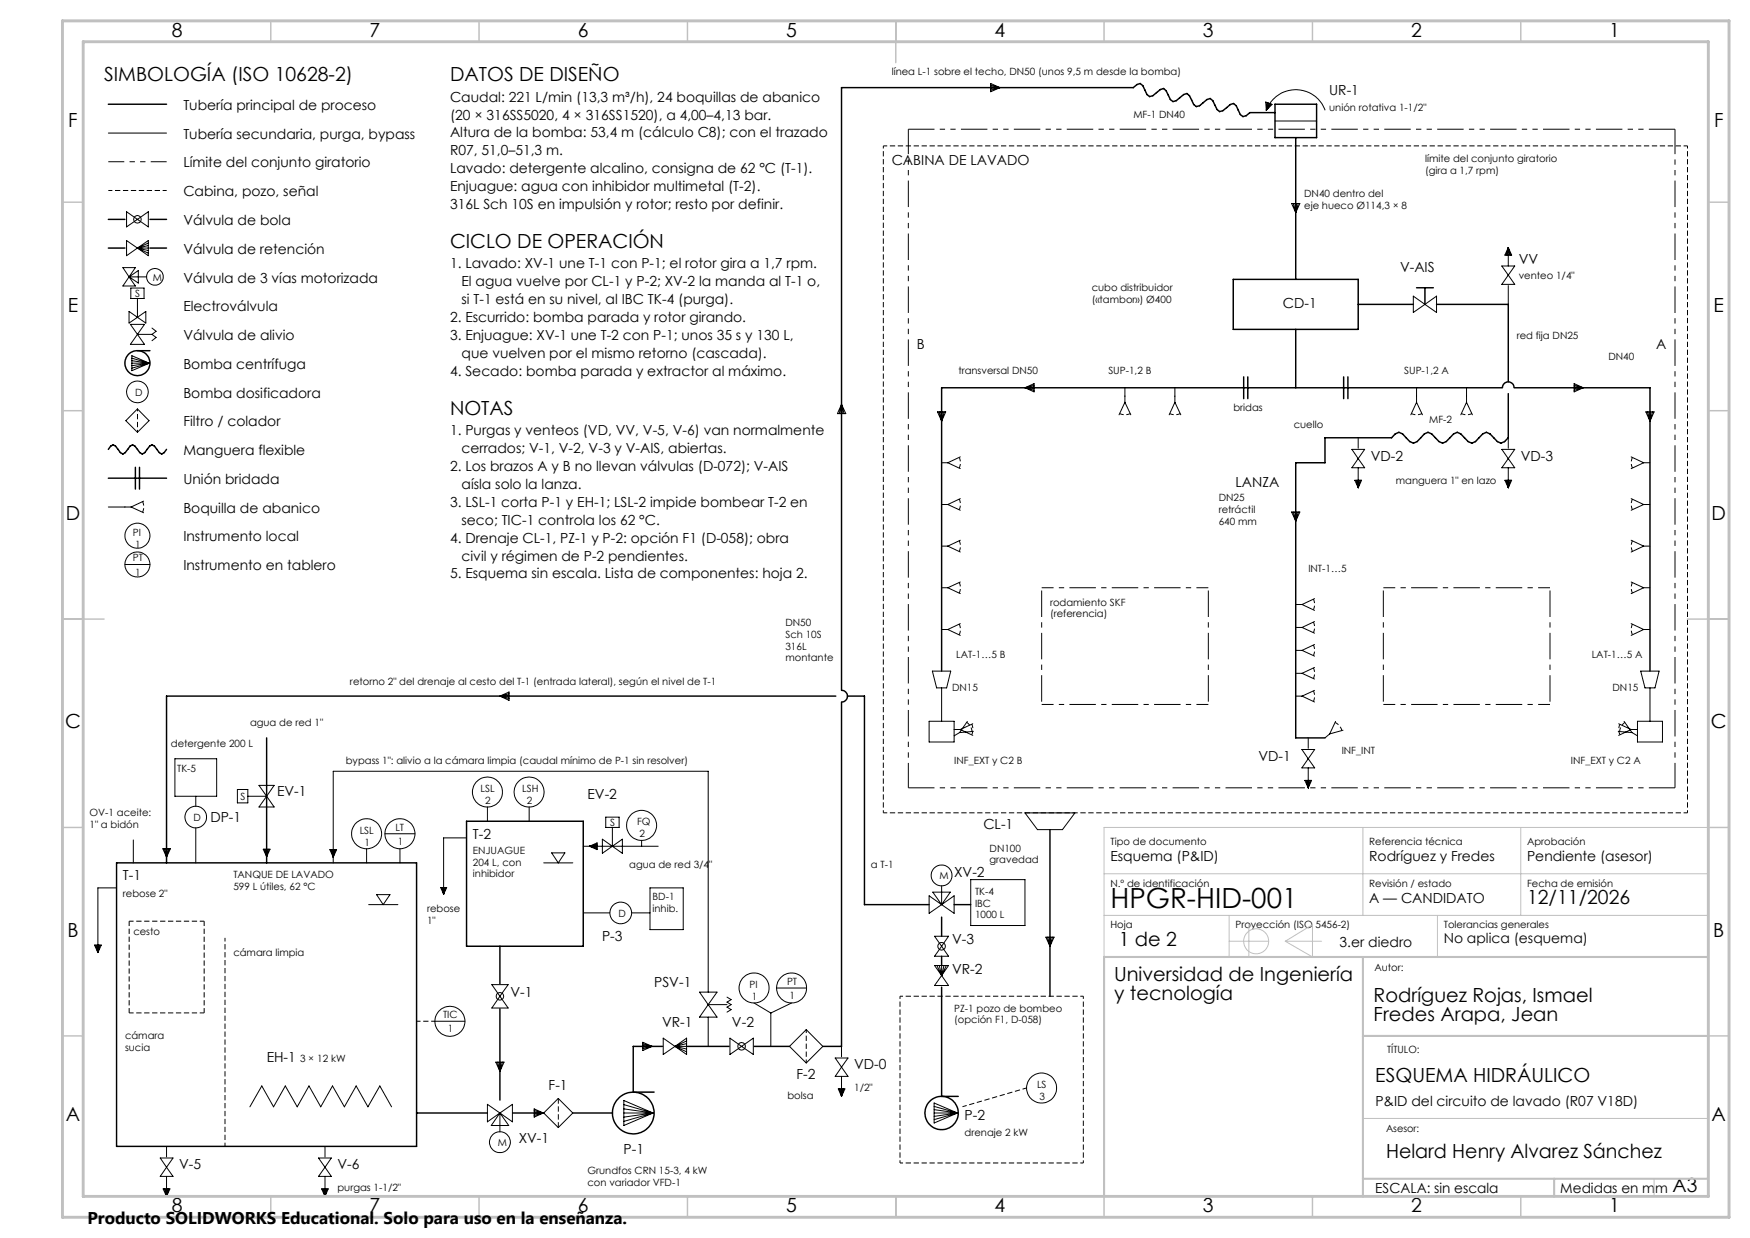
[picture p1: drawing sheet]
<svg xmlns="http://www.w3.org/2000/svg" width="420mm" height="297mm" viewBox="0 0 420 297" stroke-linecap="round" stroke-linejoin="round" font-family="sans-serif">
<g fill="none" stroke="#010000" stroke-width=".24">
<path d="M26 31.9h14M237.8 20l2.2 1-2.2 1zM237.8 20.4l2.2 .6M237.8 20.8l2.2 .2M240 21l-2.2 .2M240 21l-2.2 .6M303.8 24.5l1.5 .5-1.4 1.5zM303.9 26.5a7.5 7.5 0 0 1 7.1-5 7.5 7.5 0 0 1 7 5M304.1 24.6l-.2 1.9M304.4 24.7l-.5 1.8M304.7 24.8l-.8 1.7M305 24.9l-1.1 1.6"/>
<path d="M306 29h10M30.4 50.8l2.6 1.8-2.6 1.8zM30.4 57.7l2.6 1.8-2.6 1.8zM33 52.6l2.6-1.8v3.6zM33 59.5l2.6-1.8v3.6zM33 59.5h2.6M33 59.5l2.6 .6M33 59.5l2.6 1.2M35.6 58.3l-2.6 1.2M35.6 58.9l-2.6 .6M310 48.8h2l-1 2.2zM310.4 48.8l.6 2.2"/>
<path d="M310.8 48.8l.2 2.2M311.2 48.8l-.2 2.2M311.6 48.8l-.6 2.2M362 59.4l.8 1.8h-1.6zM362 59.4l-.5 1.8M362 59.4l-.2 1.8M362 59.4l.2 1.8M362 59.4l.5 1.8M29.5 64.2h3l-3 4.4h3zM31 66.4l2.2-1.5v3zM31 66.4h4.2M31 74.7l2 1.4-2 1.4z"/>
<path d="M31.3 77.8h3.4l-3.4 4.8h3.4zM31.4 69.1h3.2v2.5h-3.2zM33 76.1l2-1.4v2.8zM33 71.6v4.5M36.5 78.7l1 .8-1 .7M339.2 71l2.8 2-2.8 2zM342 73l2.8-2v4zM360.4 63.8h3.1l-1.5 2.2zM362 61v2.8M362 68.5v4.5M362 66l1.5 2.2h-3.1zM31.6 85.3l4.2 1.8-4.2 1.8z"/>
<path d="M31.6 85.9l4.2 1.2M31.6 86.5l4.2 .6M31.6 87.1h4.2M33 80.2h3.5M33 98.1l2.8 2.8-2.8 2.8-2.8-2.8zM35.8 87.1l-4.2 .6M35.8 87.1l-4.2 1.2M36.5 80.2l1 .8-1 .7M202 97l1 2.2h-2zM202 97l-.6 2.2M202 97l-.2 2.2M202 97l.2 2.2"/>
<path d="M202 97l.6 2.2M225 98.8h2l-1 2.2zM225.4 98.8l.6 2.2M225.8 98.8l.2 2.2M226.2 98.8l-.2 2.2M226.6 98.8l-.6 2.2M246 93l2.2-1v2zM246 93l2.2 .6M246 93l2.2 .2M248.2 92.8l-2.2 .2M248.2 92.4l-2.2 .6M270 93v3.5"/>
<path d="M270 96.5l1.4 3M270 96.5l-1.4 3M282 93v3.5M282 96.5l1.4 3M282 96.5l-1.4 3M340 93v3.5M340 96.5l1.4 3M340 96.5l-1.4 3M352 93v3.5M352 96.5l1.4 3M352 96.5l-1.4 3M377.8 92l2.2 1-2.2 1z"/>
<path d="M377.8 92.4l2.2 .6M377.8 92.8l2.2 .2M380 93l-2.2 .2M380 93l-2.2 .6M395 98.8h2l-1 2.2zM395.4 98.8l.6 2.2M395.8 98.8l.2 2.2M396.2 98.8l-.2 2.2M396.6 98.8l-.6 2.2M226 111h1.5M227.5 111l3 1.4M230.5 109.6l-3 1.4"/>
<path d="M230.5 119.6l-3 1.4M324.4 107.8h3.1l-1.5 2.2zM325.2 115.2h1.6l-.8 1.8zM325.5 115.2l.5 1.8M325.8 115.2l.2 1.8M326 110l1.5 2.2h-3.1zM326 105v2.5M326 112.2v3.3M326.1 115.2l-.1 1.8M326.5 115.2l-.5 1.8M360.4 107.8h3.1l-1.5 2.2zM361.2 115.2h1.6l-.8 1.8z"/>
<path d="M361.5 115.2l.5 1.8M361.8 115.2l.2 1.8M362 105v2.5M362 112.2v3.3M362 110l1.5 2.2h-3.1zM362.2 115.2l-.2 1.8M362.5 115.2l-.5 1.8M391.5 109.6l3 1.4M391.5 119.6l3 1.4M394.5 111h1.5M394.5 111l-3 1.4M26 121.6h5.5"/>
<path d="M30 135.4h6M31.5 121.6l3 1.4M34.5 120.2l-3 1.4M226 121h1.5M226 131h1.5M227.5 121l3 1.4M227.5 131l3 1.4M230.5 129.6l-3 1.4M230.5 139.6l-3 1.4M310 122.8h2l-1 2.2zM310.4 122.8l.6 2.2M310.8 122.8l.2 2.2"/>
<path d="M311.2 122.8l-.2 2.2M311.6 122.8l-.6 2.2M391.5 129.6l3 1.4M391.5 139.6l3 1.4M394.5 121h1.5M394.5 121l-3 1.4M394.5 131h1.5M394.5 131l-3 1.4M226 141h1.5M226 151h1.5M227.5 141l3 1.4M227.5 151l3 1.4"/>
<path d="M230.5 149.6l-3 1.4M311 145h1.5M311 150.5h1.5M311 156h1.5M312.5 145l3 1.4M312.5 150.5l3 1.4M312.5 156l3 1.4M315.5 143.6l-3 1.4M315.5 149.1l-3 1.4M315.5 154.6l-3 1.4M391.5 149.6l3 1.4M394.5 141h1.5"/>
<path d="M394.5 141l-3 1.4M394.5 151h1.5M394.5 151l-3 1.4M120 167l2.2-1v2zM120 167l2.2 .6M120 167l2.2 .2M122.2 166.8l-2.2 .2M122.2 166.4l-2.2 .6M223 173h6v5h-6zM223.8 161h4.4l-1 4h-2.4zM226 165v8M229 175h1.5"/>
<path d="M230.3 175.8l-1.3 .7M230.5 175l3 1.4M232.2 173.1l-1.9 2.7M233.5 173.6l-3 1.4M233.6 175.5l-3.3 .3M311 161.5h1.5M311 167h1.5M312.5 179.8h3l-1.5 2.2zM312.5 161.5l3 1.4M312.5 167l3 1.4M314 177v2.5M315.5 160.1l-3 1.4"/>
<path d="M315.5 165.6l-3 1.4M319.1 176.1l-1.1 .9M320.5 173.1l-1.4 3M322.3 175.2l-3.2 .9M388.4 175.5l3.3 .3M388.5 173.6l3 1.4M389.8 173.1l1.9 2.7M391.5 175h1.5M391.5 175l-3 1.4M391.7 175.8l1.3 .7M393 173h6v5h-6zM393.8 161h4.4l-1 4h-2.4z"/>
<path d="M396 165v8M42 182h10v9h-10zM47 191v2.4M47 198.6v8.4M57 189.4h2.5v3.2h-2.5zM59.5 191h4.5M62.2 188.4h3.6l-3.6 5.2h3.6zM117 193.6v3.4M127 193.6v3.4M145.4 196h3.2v2.5h-3.2zM147 198.5v4.5M246 195h12l-3 4h-6z"/>
<path d="M313.2 187.2h1.6l-.8 1.8zM313.5 187.2l.5 1.8M313.8 187.2l.2 1.8M314 184.2v3.3M314 182l1.5 2.2h-3zM314.1 187.2l-.1 1.8M314.5 187.2l-.5 1.8M28 213h-4.5v14M32 201.5v5.5M39.1 203.6h1.8l-.9 2zM39.4 203.6l.6 2M39.8 203.6l.2 2"/>
<path d="M40.1 203.6l-.1 2M40.5 203.6l-.5 2M63.2 203.7h1.6l-.8 1.8zM63.5 203.7l.5 1.8M63.8 203.7l.2 1.8M64.1 203.7l-.1 1.8M64.5 203.7l-.5 1.8M79.2 203.8h1.6l-.8 1.8zM79.5 203.8l.5 1.8M79.8 203.8l.2 1.8M80 207v-22h90v53M80.2 203.8l-.2 1.8"/>
<path d="M80.5 203.8l-.5 1.8M88 203.6v3.4M88.5 217h7M90.4 214.6h3.2l-1.6 2.4zM92.4 200h7.2M96 203.6v3.4M105.8 212.9h1.4l-.7 1.6zM106 212.9l.5 1.6M106.3 212.9l.2 1.6M106.6 212.9l-.1 1.6M106.9 212.9l-.4 1.6M112 201h-5.5v12"/>
<path d="M130.5 207h7M132.4 204.6h3.2l-1.6 2.4zM140 203h18M140 219h6.4M141.5 203l1.8-.8v1.6zM141.5 203l1.8 .5M141.5 203l1.8 .2M143.3 202.8l-1.8 .2M143.3 202.5l-1.8 .5M144.6 201.3v3.4l4.8-3.4v3.4zM151.6 219h4.4M154 201.6v1.4"/>
<path d="M156 213h8v10h-8zM223 214.9l3 2.1-3 2.1zM223.9 214h4.2l-2.1 3zM226 212.5v4.5M226 217l3-2.1v4.2zM233 211h13v11h-13zM22.7 226.7h1.6l-.8 1.8zM23 226.7l.5 1.8M23.3 226.7l.2 1.8M23.6 226.7l-.1 1.8M24 226.7l-.5 1.8M118 236.2h4l-2 2.8z"/>
<path d="M120 239l2 2.8h-4zM167.9 238h4.2l-2.1 3zM174.5 239.2l1 .6-1 .6 1 .6-1 .6 1 .6-1 .6M186.4 237h7.2M224.3 231.6h3.3l-1.6 2.4zM224.3 224.6h3.3l-1.6 2.4zM224.9 231.6l1.1 2.4M225.4 231.6l.6 2.4M226 231.6v2.4M226 234l1.6 2.4h-3.3zM226 227l1.6 2.4h-3.3zM226.6 231.6l-.6 2.4"/>
<path d="M227.1 231.6l-1.1 2.4M251 224.8h2l-1 2.2zM251.4 224.8l.6 2.2M251.8 224.8l.2 2.2M252.2 224.8l-.2 2.2M252.6 224.8l-.6 2.2M104.4 245h7.2M119 254.8h2l-1 2.2zM119.4 254.8l.6 2.2M119.8 254.8l.2 2.2M120.2 254.8l-.2 2.2M120.6 254.8l-.6 2.2"/>
<path d="M154.3 250l2.2 1-2.2 1zM154.3 250.4l2.2 .6M154.3 250.8l2.2 .2M156.5 251l-2.2 .2M156.5 251l-2.2 .6M159.2 249.1l2.8 1.9-2.8 2zM162 251l2.8-1.9v3.9zM162 251h2.8M162 251l2.8 .7M162 251l2.8 1.3M164.8 249.7l-2.8 1.3M164.8 250.4l-2.8 .6"/>
<path d="M170 244v7M170 241l2.1 3h-4.2zM170 241h4.5M175.2 249.1v3.9l5.6-3.9v3.9zM181 240.6l4 2.4M185 243v8M189.5 251l4-4 4 4-4 4zM190 240.6l-5 2.4M200.4 253.8h3.1l-1.5 2.2zM202 251v2.5M202 258.2v3.3M202 256l1.5 2.2h-3.1z"/>
<path d="M38.5 277.8h3l-1.5 2.2zM40 275v2.5M60 265.5l2.8-5 2.9 5 2.8-5 2.8 5 2.9-5 2.8 5 2.8-5 2.9 5 2.8-5 2.8 5 2.9-5 2.8 5M76.4 277.8h3.1l-1.5 2.2zM78 275v2.5M117 264.9l3 2.1-3 2.1zM120 267l3-2.1v4.2zM120 267l2.1 3h-4.2zM120 267v4.5M128.2 266l2.2 1-2.2 1zM128.2 266.4l2.2 .6M128.2 266.8l2.2 .2"/>
<path d="M130.4 267l-2.2 .2M130.4 267l-2.2 .6M134 263.5l3.5 3.5-3.5 3.5-3.5-3.5zM149.7 264l7 3-7 3zM149.7 265l7 2M149.7 266l7 1M149.7 267h7M156.7 267l-7 1M156.7 267l-7 2M201.2 261.2h1.6l-.8 1.8zM201.5 261.2l.5 1.8M201.8 261.2l.2 1.8"/>
<path d="M202.1 261.2l-.1 1.8M202.5 261.2l-.5 1.8M224.2 267h5.6M224.2 264.6l5.6 2.4-5.6 2.4zM224.2 265.4l5.6 1.6M224.2 266.2l5.6 .8M229.8 267l-5.6 .8M229.8 267l-5.6 1.6M39.2 285.2h1.6l-.8 1.8zM39.5 285.2l.5 1.8M39.8 285.2l.2 1.8M40 282.2v3.3"/>
<path d="M40 280l1.5 2.2h-3zM40.1 285.2l-.1 1.8M40.5 285.2l-.5 1.8M77.2 285.2h1.6l-.8 1.8zM77.5 285.2l.5 1.8M77.8 285.2l.2 1.8M78 280l1.5 2.2h-3.1zM78 282.2v3.3M78.1 285.2l-.1 1.8M78.5 285.2l-.5 1.8"/>
<circle cx="33" cy="52.6" r=".89"/>
<circle cx="37.2" cy="66.4" r="2"/>
<circle cx="33" cy="94" r="2.61"/>
<circle cx="33" cy="128.5" r="3"/>
<circle cx="33" cy="135.4" r="3"/>
<circle cx="47" cy="196" r="2.59"/>
<circle cx="117" cy="190" r="3.6"/>
<circle cx="127" cy="190" r="3.6"/>
<circle cx="154" cy="198" r="3.6"/>
<circle cx="88" cy="200" r="3.6"/>
<circle cx="96" cy="200" r="3.6"/>
<circle cx="149" cy="219" r="2.6"/>
<circle cx="226" cy="210" r="2.51"/>
<circle cx="120" cy="239" r=".91"/>
<circle cx="181" cy="237" r="3.6"/>
<circle cx="190" cy="237" r="3.6"/>
<circle cx="226" cy="227" r=".89"/>
<circle cx="108" cy="245" r="3.6"/>
<circle cx="178" cy="251" r=".92"/>
<circle cx="120" cy="274" r="2.51"/>
<circle cx="250" cy="261" r="3.6"/>
</g>
<g fill="none" stroke="#010000" stroke-width=".24" stroke-dasharray="1.3 .6" stroke-dashoffset=".3" stroke-linecap="butt">
<path d="M405 35h-193M26 45.7h14M268.7 99.2a3 3 0 0 0 2.6 0M280.7 99.2a3 3 0 0 0 2.6 0M338.7 99.2a3 3 0 0 0 2.6 0M350.7 99.2a3 3 0 0 0 2.6 0M230.2 112.3a3 3 0 0 0 0-2.6M391.8 109.7a3 3 0 0 0 0 2.6M391.8 119.7a3 3 0 0 0 0 2.6M34.2 122.9a3 3 0 0 0 0-2.6M230.2 122.3a3 3 0 0 0 0-2.6M230.2 132.3a3 3 0 0 0 0-2.6"/>
<path d="M391.8 129.7a3 3 0 0 0 0 2.6M391.8 139.7a3 3 0 0 0 0 2.6M230.2 142.3a3 3 0 0 0 0-2.6M230.2 152.3a3 3 0 0 0 0-2.6M315.2 146.3a3 3 0 0 0 0-2.6M315.2 151.8a3 3 0 0 0 0-2.6M315.2 157.3a3 3 0 0 0 0-2.6M391.8 149.7a3 3 0 0 0 0 2.6M233.2 176.3a3 3 0 0 0 0-2.6M233.3 175.5a3 3 0 0 0-1.3-2.2M315.2 162.8a3 3 0 0 0 0-2.6M315.2 168.3a3 3 0 0 0 0-2.6"/>
<path d="M322 175.3a3 3 0 0 0-1.6-2M388.8 173.7a3 3 0 0 0 0 2.6M390 173.3a3 3 0 0 0-1.3 2.2M212 195h193M100 245h4.4"/>
</g>
<g fill="none" stroke="#010000" stroke-width=".35">
<path d="M26 25h14M306 27h-6l-.9 .8-.8 .2-.6-.5-1-2.1-.6-.6-.8 .3-1.8 1.5-.8 .2-.6-.5-1-2.1-.7-.6-.7 .3-1.8 1.5-.8 .2-.6-.5-1-2.1-.6-.6-.8 .3-1.8 1.5-.8 .2-.6-.5-1-2.1-.6-.6-.8 .3-1.8 1.5-.8 .2-.6-.5-1-2.1-.7-.6-.7 .3-.9 .7h-70v144.6a1.39 1.39 0 0 1 1.4 1.4 1.39 1.39 0 0 1-1.4 1.4v82.6h-4.5M306 25h10v8h-10zM311 33v34M26 52.6h4M26 59.5h4M36 52.6h4M36 59.5h4M296 67h30v12h-30zM311 79v14M326 73h13.2M340 69h4"/>
<path d="M342 69v4M344.8 73h17.2v18.6M33 84.1h3M298.5 90.4v5.2M299.5 90.4v5.2M322.5 90.4v5.2M323.5 90.4v5.2M362 94.4v10.6l-.9 .9-.9 .4-.8-.4-1.8-1.8-.9-.4-.9 .4-1.7 1.8-.9 .4-.8-.4-1.8-1.8-.9-.4-.8 .4-1.8 1.8-.9 .4-.8-.4-1.8-1.8-.9-.4-.9 .4-1.7 1.8-.9 .4-.9-.4-1.7-1.8-.9-.4-.8 .4-.9 .9h-16v6h-7v66h7M26 107.8l.6-.8 .6-.3 .5 .3 1.2 1.6 .6 .3 .6-.3 1.1-1.6 .6-.3 .6 .3 1.1 1.6 .6 .3 .6-.3 1.2-1.6 .6-.3 .6 .3 1.1 1.6 .6 .3 .6-.3 .6-.8M26 114.7h14M32.5 112.1v5.2M33.5 112.1v5.2"/>
<path d="M64 177v30M200.6 167h-160.6v40M203.4 167h4.1v50h15.5M226 161v-68h134.6a1.41 1.41 0 0 1 1.4-1.4 1.41 1.41 0 0 1 1.4 1.4h32.6v68M112 197h28v30h-28zM252 199v40M28 207h72v68h-72zM229 217h4M120 227v9M226 220v4.6M226 229.4v2.2M226 236.8v26.2h4"/>
<path d="M120 242v21.9M159 251h-7v11h5M165 251h10M181 251h8.5M100 267h16.9M123.1 267h7.4M137.5 267h9.5"/>
<circle cx="33" cy="87.1" r="3"/>
<circle cx="152" cy="267" r="5"/>
<circle cx="226" cy="267" r="4"/>
</g>
<g fill="none" stroke="#c0c0c0" stroke-width=".24">
<path d="M265 198.5h145v31.1h-145zM327.1 198.5v21.1M365 198.5v21.1M265 219.6h145M265 209.6h145M295 219.6v10M345 219.6v10M295 225.8h9.5M299.7 221.8v7.8M308.5 225.8h8.7M308.5 225.8l6.5-4v7.8zM327.1 268.3h82.9"/>
<path d="M397 282.8v4.2"/>
<circle cx="301.5" cy="225.8" r="3"/>
</g>
<path d="M290 141h-40M372 141h-40M250 169h40M332 169h40" fill="none" stroke="#010000" stroke-width=".24" stroke-dasharray="6.3 1.3 1.3 1.3" stroke-dashoffset="3.5" stroke-linecap="butt"/>
<path d="M250 141v28M332 141v28M290 169v-28M372 169v-28" fill="none" stroke="#010000" stroke-width=".24" stroke-dasharray="6.3 1.3 1.3 1.3" stroke-dashoffset="-.7" stroke-linecap="butt"/>
<path d="M193.5 247v8M54 275v-50" fill="none" stroke="#010000" stroke-width=".24" stroke-dasharray="1.3 .6" stroke-dashoffset=".4" stroke-linecap="butt"/>
<path d="M49 221h-18M31 243h18M246.4 261l-15.4 4.5" fill="none" stroke="#010000" stroke-width=".24" stroke-dasharray="1.3 .6" stroke-dashoffset=".2" stroke-linecap="butt"/>
<path d="M31 221v22M49 243v-22" fill="none" stroke="#010000" stroke-width=".24" stroke-dasharray="1.3 .6" stroke-dashoffset=".1" stroke-linecap="butt"/>
<path d="M134 263.5v7" fill="none" stroke="#010000" stroke-width=".24" stroke-dasharray="1.3 .6" stroke-linecap="butt"/>
<path d="M212 35v160M405 195v-160M216 239v40M260 279v-40" fill="none" stroke="#010000" stroke-width=".24" stroke-dasharray="1.3 .6" stroke-dashoffset=".6" stroke-linecap="butt"/>
<path d="M260 239h-44M216 279h44" fill="none" stroke="#010000" stroke-width=".24" stroke-dasharray="1.3 .6" stroke-dashoffset=".5" stroke-linecap="butt"/>
<path d="M33 98.1v5.6" fill="none" stroke="#010000" stroke-width=".24" stroke-dasharray="1.3 .6" stroke-dashoffset=".7" stroke-linecap="butt"/>
<path d="M402 31h-184M218 189h184" fill="none" stroke="#010000" stroke-width=".24" stroke-dasharray="6.3 1.3 1.3 1.3 1.3 1.3" stroke-dashoffset=".1" stroke-linecap="butt"/>
<path d="M218 31v158M402 189v-158" fill="none" stroke="#010000" stroke-width=".24" stroke-dasharray="6.3 1.3 1.3 1.3 1.3 1.3" stroke-dashoffset=".4" stroke-linecap="butt"/>
<path d="M26 38.8h14" fill="none" stroke="#010000" stroke-width=".24" stroke-dasharray="6.3 1.3 1.3 1.3 1.3 1.3" stroke-dashoffset="2.5" stroke-linecap="butt"/>
<g fill="none" stroke="#c0c0c0" stroke-width=".35">
<path d="M65 5v5M115 5v5M165 5v5M215 5v10M265 5v5M315 5v5M365 5v5M15 48.5h5M410 48.5h5M15 98.5h5M410 98.5h5M15 148.5h10"/>
<path d="M405 148.5h10M15 198.5h5M410 198.5h5M15 248.5h5M410 248.5h5M65 287v5M115 287v5M165 287v5M215 287v5M265 287v5M315 287v5M365 287v5"/>
</g>
<path d="M327.1 229.6v57.4M410 229.6h-145v57.4M327.1 248.5h82.9M327.1 282.8h82.9M373 282.8v4.2" fill="none" stroke="#c0c0c0" stroke-width=".5"/>
<path d="M15 5h400v287h-400zM20 10h390v277h-390z" fill="none" stroke="#c0c0c0" stroke-width=".7"/>
<text font-size="6.7" x="266.5" y="217.8">HPGR-HID-001</text>
<g font-size="4.7">
<text x="41.2" y="8.8">8</text>
<text x="88.7" y="8.8">7</text>
<text x="138.7" y="8.8">6</text>
<text x="188.7" y="8.8">5</text>
<text x="238.7" y="8.8">4</text>
<text x="288.7" y="8.8">3</text>
<text x="338.7" y="8.8">2</text>
<text x="386.2" y="8.8">1</text>
<text x="25" y="19.5">SIMBOLOGÍA (ISO 10628-2)</text>
<text x="108" y="19.5">DATOS DE DISEÑO</text>
<text x="16.4" y="30.5">F</text>
<text x="411.4" y="30.5">F</text>
<text x="108" y="59.5">CICLO DE OPERACIÓN</text>
<text x="16.2" y="74.8">E</text>
<text x="411.2" y="74.8">E</text>
<text x="108" y="99.5">NOTAS</text>
<text x="15.8" y="124.7">D</text>
<text x="410.8" y="124.7">D</text>
<text x="15.6" y="174.7">C</text>
<text x="410.6" y="174.7">C</text>
<text x="366.5" y="216.9">12/11/2026</text>
<text x="16.2" y="224.8">B</text>
<text x="268.5" y="226.9">1 de 2</text>
<text x="411.2" y="224.8">B</text>
<text x="267.4" y="235.4">Universidad de Ingeniería</text>
<text x="267.4" y="239.9">y tecnología</text>
<text x="329.7" y="240.3">Rodríguez Rojas, Ismael</text>
<text x="329.7" y="244.9">Fredes Arapa, Jean</text>
<text x="330.1" y="259.6">ESQUEMA HIDRÁULICO</text>
<text x="15.8" y="269">A</text>
<text x="410.8" y="269">A</text>
<text x="332.7" y="277.9">Helard Henry Alvarez Sánchez</text>
<text x="401.4" y="286.1">A3</text>
<text x="41.2" y="290.8">8</text>
<text x="88.7" y="290.8">7</text>
<text x="138.7" y="290.8">6</text>
<text x="188.7" y="290.8">5</text>
<text x="238.7" y="290.8">4</text>
<text x="288.7" y="290.8">3</text>
<text x="338.7" y="290.8">2</text>
<text x="386.2" y="290.8">1</text>
</g>
<text font-size="4.1" x="21" y="293.7">Producto SOLIDWORKS Educational. Solo para uso en la enseñanza.</text>
<g font-size="3.3">
<text x="319" y="22.8">UR-1</text>
<text x="44" y="26.4">Tubería principal de proceso</text>
<text x="108" y="24.4">Caudal: 221 L/min (13,3 m³/h), 24 boquillas de abanico</text>
<text x="108" y="28.7">(20 × 316SS5020, 4 × 316SS1520), a 4,00–4,13 bar.</text>
<text x="44" y="33.3">Tubería secundaria, purga, bypass</text>
<text x="108" y="33">Altura de la bomba: 53,4 m (cálculo C8); con el trazado</text>
<text x="44" y="40.2">Límite del conjunto giratorio</text>
<text x="108" y="37.3">R07, 51,0–51,3 m.</text>
<text x="108" y="41.6">Lavado: detergente alcalino, consigna de 62 °C (T-1).</text>
<text x="214" y="39.5">CABINA DE LAVADO</text>
<text x="44" y="47.1">Cabina, pozo, señal</text>
<text x="108" y="45.9">Enjuague: agua con inhibidor multimetal (T-2).</text>
<text x="44" y="54">Válvula de bola</text>
<text x="108" y="50.2">316L Sch 10S en impulsión y rotor; resto por definir.</text>
<text x="44" y="60.9">Válvula de retención</text>
<text x="108" y="64.4">1. Lavado: XV-1 une T-1 con P-1; el rotor gira a 1,7 rpm.</text>
<text x="336" y="65.3">V-AIS</text>
<text x="364.5" y="63.3">VV</text>
<text x="44" y="67.8">Válvula de 3 vías motorizada</text>
<text x="110.8" y="68.7">El agua vuelve por CL-1 y P-2; XV-2 la manda al T-1 o,</text>
<text x="44" y="74.7">Electroválvula</text>
<text x="108" y="77.3">2. Escurrido: bomba parada y rotor girando.</text>
<text x="110.8" y="73">si T-1 está en su nivel, al IBC TK-4 (purga).</text>
<text x="307.9" y="74">CD-1</text>
<text x="44" y="81.6">Válvula de alivio</text>
<text x="108" y="81.6">3. Enjuague: XV-1 une T-2 con P-1; unos 35 s y 130 L,</text>
<text x="220" y="83.8">B</text>
<text x="397.5" y="83.8">A</text>
<text x="44" y="88.5">Bomba centrífuga</text>
<text x="110.8" y="85.9">que vuelven por el mismo retorno (cascada).</text>
<text x="44" y="95.4">Bomba dosificadora</text>
<text x="108" y="90.2">4. Secado: bomba parada y extractor al máximo.</text>
<text x="44" y="102.3">Filtro / colador</text>
<text x="108" y="104.4">1. Purgas y venteos (VD, VV, V-5, V-6) van normalmente</text>
<text x="44" y="109.2">Manguera flexible</text>
<text x="108" y="113">2. Los brazos A y B no llevan válvulas (D-072); V-AIS</text>
<text x="110.8" y="108.7">cerrados; V-1, V-2, V-3 y V-AIS, abiertas.</text>
<text x="329" y="110.5">VD-2</text>
<text x="365" y="110.5">VD-3</text>
<text x="44" y="116.1">Unión bridada</text>
<text x="110.8" y="117.3">aísla solo la lanza.</text>
<text x="296.5" y="116.8">LANZA</text>
<text x="44" y="123">Boquilla de abanico</text>
<text x="108" y="121.6">3. LSL-1 corta P-1 y EH-1; LSL-2 impide bombear T-2 en</text>
<text x="110.8" y="125.9">seco; TIC-1 controla los 62 °C.</text>
<text x="44" y="129.9">Instrumento local</text>
<text x="108" y="130.2">4. Drenaje CL-1, PZ-1 y P-2: opción F1 (D-058); obra</text>
<text x="44" y="136.8">Instrumento en tablero</text>
<text x="110.8" y="134.5">civil y régimen de P-2 pendientes.</text>
<text x="108" y="138.8">5. Esquema sin escala. Lista de componentes: hoja 2.</text>
<text x="302" y="182.5">VD-1</text>
<text x="66.5" y="191">EV-1</text>
<text x="141" y="191.8">EV-2</text>
<text x="50.5" y="197.2">DP-1</text>
<text x="113.5" y="201.2">T-2</text>
<text x="236" y="198.8">CL-1</text>
<text x="266.5" y="206.6">Esquema (P&amp;ID)</text>
<text x="328.6" y="206.6">Rodríguez y Fredes</text>
<text x="366.5" y="206.6">Pendiente (asesor)</text>
<text x="29.5" y="211.2">T-1</text>
<text x="229" y="210.3">XV-2</text>
<text x="328.6" y="216.6">A — CANDIDATO</text>
<text x="144.5" y="225.8">P-3</text>
<text x="228.5" y="226.6">V-3</text>
<text x="321.5" y="227.2">3.er diedro</text>
<text x="346.5" y="226.2">No aplica (esquema)</text>
<text x="228.5" y="233.8">VR-2</text>
<text x="122.5" y="239.2">V-1</text>
<text x="157" y="236.8">PSV-1</text>
<text x="158.9" y="246.5">VR-1</text>
<text x="175.7" y="246.5">V-2</text>
<text x="64" y="254.8">EH-1</text>
<text x="205" y="256.5">VD-0</text>
<text x="131.7" y="261.5">F-1</text>
<text x="191.2" y="259">F-2</text>
<text x="231.5" y="268.8">P-2</text>
<text x="330.1" y="265.4">P&amp;ID del circuito de lavado (R07 V18D)</text>
<text x="124.5" y="274.3">XV-1</text>
<text x="43" y="280.5">V-5</text>
<text x="81" y="280.5">V-6</text>
<text x="149.7" y="277">P-1</text>
<text x="330.1" y="286.3">ESCALA: sin escala</text>
<text x="374.5" y="286.3">Medidas en mm</text>
</g>
<g font-size="2.4">
<text x="214" y="18.1">línea L-1 sobre el techo, DN50 (unos 9,5 m desde la bomba)</text>
<text x="272" y="28.3">MF-1 DN40</text>
<text x="319" y="26.7">unión rotativa 1-1/2&quot;</text>
<text x="342" y="39">límite del conjunto giratorio</text>
<text x="342" y="41.8">(gira a 1,7 rpm)</text>
<text x="313" y="47.3">DN40 dentro del</text>
<text x="313" y="50.1">eje hueco Ø114,3 × 8</text>
<text x="32.4" y="71.3">S</text>
<text x="36.6" y="67.4">M</text>
<text x="262" y="69.8">cubo distribuidor</text>
<text x="364.5" y="67">venteo 1/4&quot;</text>
<text x="262" y="72.6">(«tambor») Ø400</text>
<text x="364" y="81.3">red fija DN25</text>
<text x="230" y="89.8">transversal DN50</text>
<text x="266" y="89.8">SUP-1,2 B</text>
<text x="337" y="89.8">SUP-1,2 A</text>
<text x="386" y="86.3">DN40</text>
<text x="32.4" y="95">D</text>
<text x="296" y="98.7">bridas</text>
<text x="343" y="101.4">MF-2</text>
<text x="310.5" y="102.7">cuello</text>
<text x="335" y="116.1">manguera 1&quot; en lazo</text>
<text x="292.5" y="120.3">DN25</text>
<text x="292.5" y="123.1">retráctil</text>
<text x="292.5" y="125.9">640 mm</text>
<text x="31.9" y="128.5">PI</text>
<text x="32.4" y="131.4">1</text>
<text x="31.9" y="134.7">PT</text>
<text x="314" y="137.3">INT-1…5</text>
<text x="32.4" y="138.1">1</text>
<text x="252" y="145.3">rodamiento SKF</text>
<text x="252" y="148.1">(referencia)</text>
<text x="188.5" y="150.3">DN50</text>
<text x="188.5" y="153.1">Sch 10S</text>
<text x="188.5" y="155.9">316L</text>
<text x="188.5" y="158.7">montante</text>
<text x="229.5" y="157.8">LAT-1…5 B</text>
<text x="382" y="157.8">LAT-1…5 A</text>
<text x="84" y="164.3">retorno 2&quot; del drenaje al cesto del T-1 (entrada lateral), según el nivel de T-1</text>
<text x="228.5" y="165.7">DN15</text>
<text x="387" y="165.7">DN15</text>
<text x="41" y="179.3">detergente 200 L</text>
<text x="60" y="174.3">agua de red 1&quot;</text>
<text x="42.5" y="185.3">TK-5</text>
<text x="83" y="183.3">bypass 1&quot;: alivio a la cámara limpia (caudal mínimo de P-1 sin resolver)</text>
<text x="229" y="183.3">INF_EXT y C2 B</text>
<text x="322" y="180.8">INF_INT</text>
<text x="377" y="183.3">INF_EXT y C2 A</text>
<text x="57.7" y="192">S</text>
<text x="115.3" y="190">LSL</text>
<text x="125.3" y="190">LSH</text>
<text x="21.5" y="195.8">OV-1 aceite:</text>
<text x="46.4" y="197">D</text>
<text x="116.4" y="192.9">2</text>
<text x="126.4" y="192.9">2</text>
<text x="152.9" y="198">FQ</text>
<text x="21.5" y="198.6">1&quot; a bidón</text>
<text x="86.3" y="200">LSL</text>
<text x="87.4" y="202.9">1</text>
<text x="94.9" y="199.3">LT</text>
<text x="95.4" y="202.7">1</text>
<text x="146.4" y="198.2">S</text>
<text x="153.4" y="200.9">2</text>
<text x="266.5" y="202.7">Tipo de documento</text>
<text x="328.6" y="202.7">Referencia técnica</text>
<text x="366.5" y="202.7">Aprobación</text>
<text x="113.5" y="204.9">ENJUAGUE</text>
<text x="113.5" y="207.7">204 L, con</text>
<text x="151" y="208.3">agua de red 3/4&quot;</text>
<text x="209" y="208.3">a T-1</text>
<text x="237.5" y="204.3">DN100</text>
<text x="237.5" y="207.1">gravedad</text>
<text x="29.5" y="215.3">rebose 2&quot;</text>
<text x="56" y="210.7">TANQUE DE LAVADO</text>
<text x="56" y="213.5">599 L útiles, 62 °C</text>
<text x="113.5" y="210.5">inhibidor</text>
<text x="156.6" y="215.9">BD-1</text>
<text x="225.4" y="211">M</text>
<text x="234" y="214.7">TK-4</text>
<text x="266.5" y="212.7">N.º de identificación</text>
<text x="328.6" y="212.7">Revisión / estado</text>
<text x="366.5" y="212.7">Fecha de emisión</text>
<text x="102.5" y="218.8">rebose</text>
<text x="102.5" y="221.6">1&quot;</text>
<text x="148.4" y="220">D</text>
<text x="156.6" y="218.7">inhib.</text>
<text x="234" y="217.5">IBC</text>
<text x="234" y="220.3">1000 L</text>
<text x="32" y="224.3">cesto</text>
<text x="266.5" y="222.7">Hoja</text>
<text x="296.5" y="222.7">Proyección (ISO 5456-2)</text>
<text x="346.5" y="222.7">Tolerancias generales</text>
<text x="56" y="229.3">cámara limpia</text>
<text x="329.9" y="233">Autor:</text>
<text x="179.9" y="237">PI</text>
<text x="180.4" y="239.9">1</text>
<text x="188.9" y="236.3">PT</text>
<text x="189.4" y="239.7">1</text>
<text x="106.3" y="244.3">TIC</text>
<text x="229" y="242.7">PZ-1 pozo de bombeo</text>
<text x="229" y="245.5">(opción F1, D-058)</text>
<text x="30" y="249.3">cámara</text>
<text x="107.4" y="247.7">1</text>
<text x="30" y="252.1">sucia</text>
<text x="72" y="254.7">3 × 12 kW</text>
<text x="332.9" y="252.6">TÍTULO:</text>
<text x="189" y="263.7">bolsa</text>
<text x="205" y="261.8">1/2&quot;</text>
<text x="248.9" y="261">LS</text>
<text x="249.4" y="263.9">3</text>
<text x="119.4" y="275">M</text>
<text x="231.5" y="272.5">drenaje 2 kW</text>
<text x="332.7" y="271.5">Asesor:</text>
<text x="141" y="281.7">Grundfos CRN 15-3, 4 kW</text>
<text x="81" y="285.8">purgas 1-1/2&quot;</text>
<text x="141" y="284.5">con variador VFD-1</text>
</g>
</svg>
